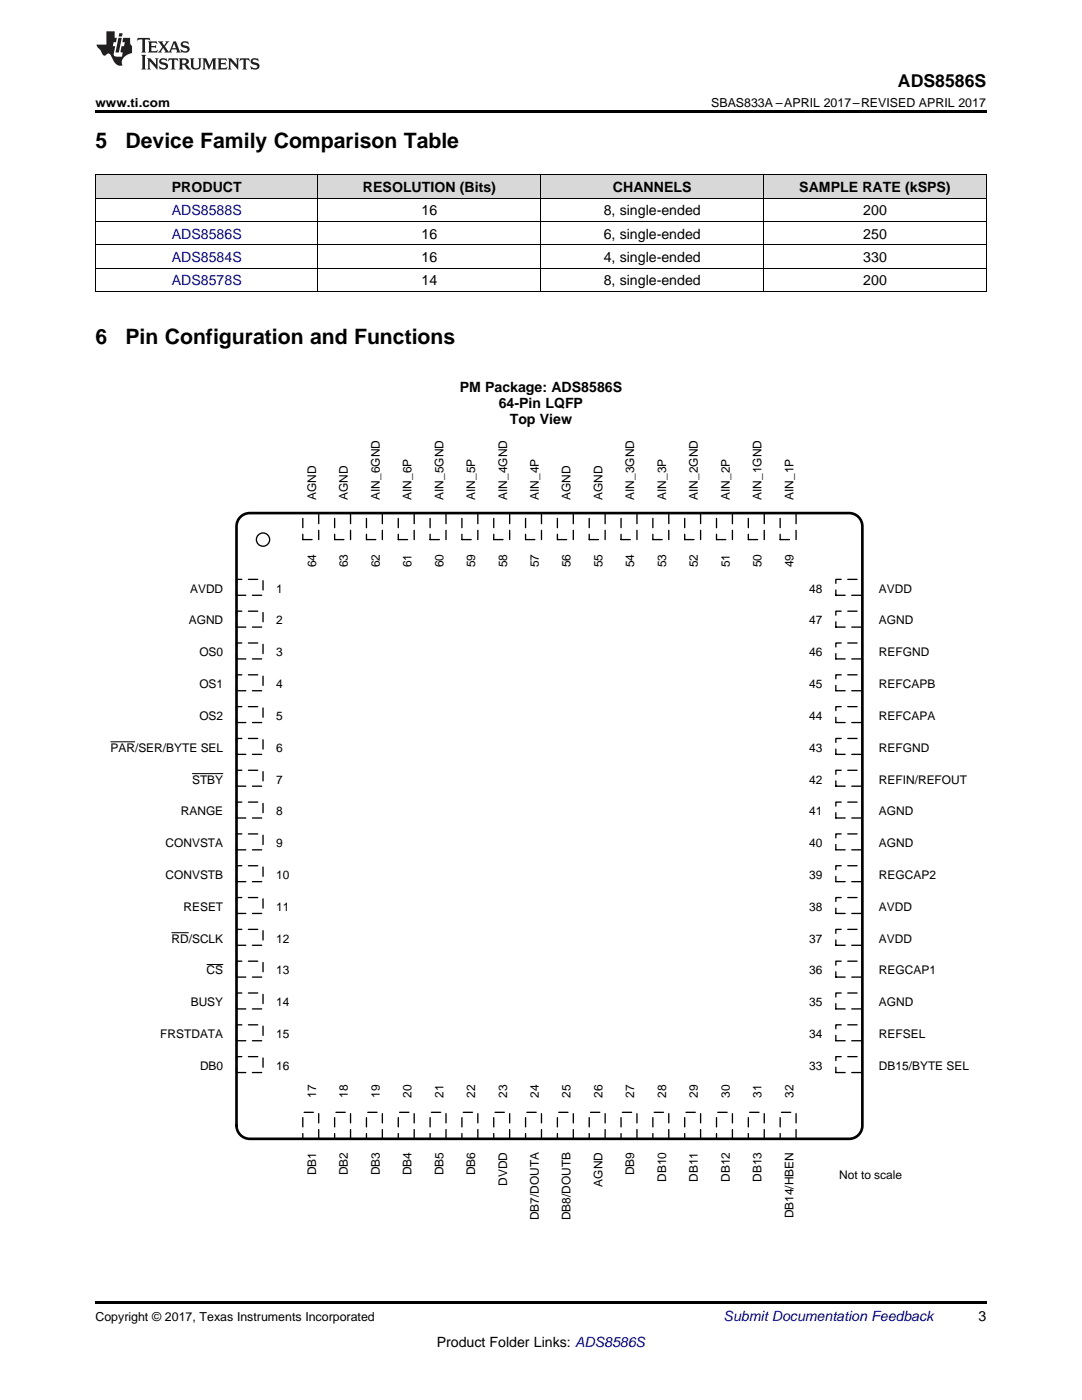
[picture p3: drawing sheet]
<svg xmlns="http://www.w3.org/2000/svg" width="216mm" height="279mm" viewBox="0 0 216 279" stroke-linecap="round" stroke-linejoin="round" font-family="sans-serif">
<g fill="#d8d8d8">
<path d="M19 34.9h44.5v4.7h-44.5z"/>
<path d="M63.5 34.9h44.4v4.7h-44.4z"/>
<path d="M107.9 34.9h44.5v4.7h-44.5z"/>
<path d="M152.4 34.9h44.4v4.7h-44.4z"/>
</g>
<path d="M19 259.7h177.8v.5h-177.8z" fill="#000"/>
<path d="M60.4 102.4h3.2v5.3h-3.2z" fill-rule="evenodd" fill="#fff"/>
<path d="M60.4 102.4h3.2v5.3h-3.2z" fill="none" stroke="#000" stroke-width=".26" stroke-dasharray="1.9 1.3"/>
<path d="M60.4 222h3.2v5.3h-3.2z" fill-rule="evenodd" fill="#fff"/>
<path d="M60.4 222h3.2v5.3h-3.2z" fill="none" stroke="#000" stroke-width=".26" stroke-dasharray="1.9 1.3"/>
<path d="M47.2 115.6h5.3v3.2h-5.3z" fill-rule="evenodd" fill="#fff"/>
<path d="M47.2 115.6h5.3v3.2h-5.3z" fill="none" stroke="#000" stroke-width=".26" stroke-dasharray="1.9 1.3"/>
<path d="M166.8 115.6h5.3v3.2h-5.3z" fill-rule="evenodd" fill="#fff"/>
<path d="M166.8 115.6h5.3v3.2h-5.3z" fill="none" stroke="#000" stroke-width=".26" stroke-dasharray="1.9 1.3"/>
<path d="M66.8 102.4h3.1v5.3h-3.1z" fill-rule="evenodd" fill="#fff"/>
<path d="M66.8 102.4h3.1v5.3h-3.1z" fill="none" stroke="#000" stroke-width=".26" stroke-dasharray="1.9 1.3"/>
<path d="M66.8 222h3.1v5.3h-3.1z" fill-rule="evenodd" fill="#fff"/>
<path d="M66.8 222h3.1v5.3h-3.1z" fill="none" stroke="#000" stroke-width=".26" stroke-dasharray="1.9 1.3"/>
<path d="M47.2 122h5.3v3.2h-5.3z" fill-rule="evenodd" fill="#fff"/>
<path d="M47.2 122h5.3v3.2h-5.3z" fill="none" stroke="#000" stroke-width=".26" stroke-dasharray="1.9 1.3"/>
<path d="M166.8 122h5.3v3.2h-5.3z" fill-rule="evenodd" fill="#fff"/>
<path d="M166.8 122h5.3v3.2h-5.3z" fill="none" stroke="#000" stroke-width=".26" stroke-dasharray="1.9 1.3"/>
<path d="M73.1 102.4h3.2v5.3h-3.2z" fill-rule="evenodd" fill="#fff"/>
<path d="M73.1 102.4h3.2v5.3h-3.2z" fill="none" stroke="#000" stroke-width=".26" stroke-dasharray="1.9 1.3"/>
<path d="M73.1 222h3.2v5.3h-3.2z" fill-rule="evenodd" fill="#fff"/>
<path d="M73.1 222h3.2v5.3h-3.2z" fill="none" stroke="#000" stroke-width=".26" stroke-dasharray="1.9 1.3"/>
<path d="M47.2 128.3h5.3v3.2h-5.3z" fill-rule="evenodd" fill="#fff"/>
<path d="M47.2 128.3h5.3v3.2h-5.3z" fill="none" stroke="#000" stroke-width=".26" stroke-dasharray="1.9 1.3"/>
<path d="M166.8 128.3h5.3v3.2h-5.3z" fill-rule="evenodd" fill="#fff"/>
<path d="M166.8 128.3h5.3v3.2h-5.3z" fill="none" stroke="#000" stroke-width=".26" stroke-dasharray="1.9 1.3"/>
<path d="M79.5 102.4h3.1v5.3h-3.1z" fill-rule="evenodd" fill="#fff"/>
<path d="M79.5 102.4h3.1v5.3h-3.1z" fill="none" stroke="#000" stroke-width=".26" stroke-dasharray="1.9 1.3"/>
<path d="M79.5 222h3.1v5.3h-3.1z" fill-rule="evenodd" fill="#fff"/>
<path d="M79.5 222h3.1v5.3h-3.1z" fill="none" stroke="#000" stroke-width=".26" stroke-dasharray="1.9 1.3"/>
<path d="M47.2 134.7h5.3v3.2h-5.3z" fill-rule="evenodd" fill="#fff"/>
<path d="M47.2 134.7h5.3v3.2h-5.3z" fill="none" stroke="#000" stroke-width=".26" stroke-dasharray="1.9 1.3"/>
<path d="M166.8 134.7h5.3v3.2h-5.3z" fill-rule="evenodd" fill="#fff"/>
<path d="M166.8 134.7h5.3v3.2h-5.3z" fill="none" stroke="#000" stroke-width=".26" stroke-dasharray="1.9 1.3"/>
<path d="M85.8 102.4h3.2v5.3h-3.2z" fill-rule="evenodd" fill="#fff"/>
<path d="M85.8 102.4h3.2v5.3h-3.2z" fill="none" stroke="#000" stroke-width=".26" stroke-dasharray="1.9 1.3"/>
<path d="M85.8 222h3.2v5.3h-3.2z" fill-rule="evenodd" fill="#fff"/>
<path d="M85.8 222h3.2v5.3h-3.2z" fill="none" stroke="#000" stroke-width=".26" stroke-dasharray="1.9 1.3"/>
<path d="M47.2 141h5.3v3.2h-5.3z" fill-rule="evenodd" fill="#fff"/>
<path d="M47.2 141h5.3v3.2h-5.3z" fill="none" stroke="#000" stroke-width=".26" stroke-dasharray="1.9 1.3"/>
<path d="M166.8 141h5.3v3.2h-5.3z" fill-rule="evenodd" fill="#fff"/>
<path d="M166.8 141h5.3v3.2h-5.3z" fill="none" stroke="#000" stroke-width=".26" stroke-dasharray="1.9 1.3"/>
<path d="M92.2 102.4h3.1v5.3h-3.1z" fill-rule="evenodd" fill="#fff"/>
<path d="M92.2 102.4h3.1v5.3h-3.1z" fill="none" stroke="#000" stroke-width=".26" stroke-dasharray="1.9 1.3"/>
<path d="M92.2 222h3.1v5.3h-3.1z" fill-rule="evenodd" fill="#fff"/>
<path d="M92.2 222h3.1v5.3h-3.1z" fill="none" stroke="#000" stroke-width=".26" stroke-dasharray="1.9 1.3"/>
<path d="M47.2 147.4h5.3v3.2h-5.3z" fill-rule="evenodd" fill="#fff"/>
<path d="M47.2 147.4h5.3v3.2h-5.3z" fill="none" stroke="#000" stroke-width=".26" stroke-dasharray="1.9 1.3"/>
<path d="M22 148h4.9" fill="none" stroke="#000" stroke-width=".2"/>
<path d="M166.8 147.4h5.3v3.2h-5.3z" fill-rule="evenodd" fill="#fff"/>
<path d="M166.8 147.4h5.3v3.2h-5.3z" fill="none" stroke="#000" stroke-width=".26" stroke-dasharray="1.9 1.3"/>
<path d="M98.5 102.4h3.2v5.3h-3.2z" fill-rule="evenodd" fill="#fff"/>
<path d="M98.5 102.4h3.2v5.3h-3.2z" fill="none" stroke="#000" stroke-width=".26" stroke-dasharray="1.9 1.3"/>
<path d="M98.5 222h3.2v5.3h-3.2z" fill-rule="evenodd" fill="#fff"/>
<path d="M98.5 222h3.2v5.3h-3.2z" fill="none" stroke="#000" stroke-width=".26" stroke-dasharray="1.9 1.3"/>
<path d="M47.2 153.7h5.3v3.2h-5.3z" fill-rule="evenodd" fill="#fff"/>
<path d="M47.2 153.7h5.3v3.2h-5.3z" fill="none" stroke="#000" stroke-width=".26" stroke-dasharray="1.9 1.3"/>
<path d="M38.3 154.4h6.2" fill="none" stroke="#000" stroke-width=".2"/>
<path d="M166.8 153.7h5.3v3.2h-5.3z" fill-rule="evenodd" fill="#fff"/>
<path d="M166.8 153.7h5.3v3.2h-5.3z" fill="none" stroke="#000" stroke-width=".26" stroke-dasharray="1.9 1.3"/>
<path d="M104.9 102.4h3.1v5.3h-3.1z" fill-rule="evenodd" fill="#fff"/>
<path d="M104.9 102.4h3.1v5.3h-3.1z" fill="none" stroke="#000" stroke-width=".26" stroke-dasharray="1.9 1.3"/>
<path d="M104.9 222h3.1v5.3h-3.1z" fill-rule="evenodd" fill="#fff"/>
<path d="M104.9 222h3.1v5.3h-3.1z" fill="none" stroke="#000" stroke-width=".26" stroke-dasharray="1.9 1.3"/>
<path d="M47.2 160.1h5.3v3.2h-5.3z" fill-rule="evenodd" fill="#fff"/>
<path d="M47.2 160.1h5.3v3.2h-5.3z" fill="none" stroke="#000" stroke-width=".26" stroke-dasharray="1.9 1.3"/>
<path d="M166.8 160.1h5.3v3.2h-5.3z" fill-rule="evenodd" fill="#fff"/>
<path d="M166.8 160.1h5.3v3.2h-5.3z" fill="none" stroke="#000" stroke-width=".26" stroke-dasharray="1.9 1.3"/>
<path d="M111.2 102.4h3.2v5.3h-3.2z" fill-rule="evenodd" fill="#fff"/>
<path d="M111.2 102.4h3.2v5.3h-3.2z" fill="none" stroke="#000" stroke-width=".26" stroke-dasharray="1.9 1.3"/>
<path d="M111.2 222h3.2v5.3h-3.2z" fill-rule="evenodd" fill="#fff"/>
<path d="M111.2 222h3.2v5.3h-3.2z" fill="none" stroke="#000" stroke-width=".26" stroke-dasharray="1.9 1.3"/>
<path d="M47.2 166.4h5.3v3.2h-5.3z" fill-rule="evenodd" fill="#fff"/>
<path d="M47.2 166.4h5.3v3.2h-5.3z" fill="none" stroke="#000" stroke-width=".26" stroke-dasharray="1.9 1.3"/>
<path d="M166.8 166.4h5.3v3.2h-5.3z" fill-rule="evenodd" fill="#fff"/>
<path d="M166.8 166.4h5.3v3.2h-5.3z" fill="none" stroke="#000" stroke-width=".26" stroke-dasharray="1.9 1.3"/>
<path d="M117.6 102.4h3.1v5.3h-3.1z" fill-rule="evenodd" fill="#fff"/>
<path d="M117.6 102.4h3.1v5.3h-3.1z" fill="none" stroke="#000" stroke-width=".26" stroke-dasharray="1.9 1.3"/>
<path d="M117.6 222h3.1v5.3h-3.1z" fill-rule="evenodd" fill="#fff"/>
<path d="M117.6 222h3.1v5.3h-3.1z" fill="none" stroke="#000" stroke-width=".26" stroke-dasharray="1.9 1.3"/>
<path d="M47.2 172.8h5.3v3.2h-5.3z" fill-rule="evenodd" fill="#fff"/>
<path d="M47.2 172.8h5.3v3.2h-5.3z" fill="none" stroke="#000" stroke-width=".26" stroke-dasharray="1.9 1.3"/>
<path d="M166.8 172.8h5.3v3.2h-5.3z" fill-rule="evenodd" fill="#fff"/>
<path d="M166.8 172.8h5.3v3.2h-5.3z" fill="none" stroke="#000" stroke-width=".26" stroke-dasharray="1.9 1.3"/>
<path d="M123.9 102.4h3.2v5.3h-3.2z" fill-rule="evenodd" fill="#fff"/>
<path d="M123.9 102.4h3.2v5.3h-3.2z" fill="none" stroke="#000" stroke-width=".26" stroke-dasharray="1.9 1.3"/>
<path d="M123.9 222h3.2v5.3h-3.2z" fill-rule="evenodd" fill="#fff"/>
<path d="M123.9 222h3.2v5.3h-3.2z" fill="none" stroke="#000" stroke-width=".26" stroke-dasharray="1.9 1.3"/>
<path d="M47.2 179.1h5.3v3.2h-5.3z" fill-rule="evenodd" fill="#fff"/>
<path d="M47.2 179.1h5.3v3.2h-5.3z" fill="none" stroke="#000" stroke-width=".26" stroke-dasharray="1.9 1.3"/>
<path d="M166.8 179.1h5.3v3.2h-5.3z" fill-rule="evenodd" fill="#fff"/>
<path d="M166.8 179.1h5.3v3.2h-5.3z" fill="none" stroke="#000" stroke-width=".26" stroke-dasharray="1.9 1.3"/>
<path d="M130.3 102.4h3.1v5.3h-3.1z" fill-rule="evenodd" fill="#fff"/>
<path d="M130.3 102.4h3.1v5.3h-3.1z" fill="none" stroke="#000" stroke-width=".26" stroke-dasharray="1.9 1.3"/>
<path d="M130.3 222h3.1v5.3h-3.1z" fill-rule="evenodd" fill="#fff"/>
<path d="M130.3 222h3.1v5.3h-3.1z" fill="none" stroke="#000" stroke-width=".26" stroke-dasharray="1.9 1.3"/>
<path d="M47.2 185.5h5.3v3.2h-5.3z" fill-rule="evenodd" fill="#fff"/>
<path d="M47.2 185.5h5.3v3.2h-5.3z" fill="none" stroke="#000" stroke-width=".26" stroke-dasharray="1.9 1.3"/>
<path d="M34.2 186.1h3.5" fill="none" stroke="#000" stroke-width=".2"/>
<path d="M166.8 185.5h5.3v3.2h-5.3z" fill-rule="evenodd" fill="#fff"/>
<path d="M166.8 185.5h5.3v3.2h-5.3z" fill="none" stroke="#000" stroke-width=".26" stroke-dasharray="1.9 1.3"/>
<path d="M136.6 102.4h3.2v5.3h-3.2z" fill-rule="evenodd" fill="#fff"/>
<path d="M136.6 102.4h3.2v5.3h-3.2z" fill="none" stroke="#000" stroke-width=".26" stroke-dasharray="1.9 1.3"/>
<path d="M136.6 222h3.2v5.3h-3.2z" fill-rule="evenodd" fill="#fff"/>
<path d="M136.6 222h3.2v5.3h-3.2z" fill="none" stroke="#000" stroke-width=".26" stroke-dasharray="1.9 1.3"/>
<path d="M47.2 191.8h5.3v3.2h-5.3z" fill-rule="evenodd" fill="#fff"/>
<path d="M47.2 191.8h5.3v3.2h-5.3z" fill="none" stroke="#000" stroke-width=".26" stroke-dasharray="1.9 1.3"/>
<path d="M41.2 192.5h3.3" fill="none" stroke="#000" stroke-width=".2"/>
<path d="M166.8 191.8h5.3v3.2h-5.3z" fill-rule="evenodd" fill="#fff"/>
<path d="M166.8 191.8h5.3v3.2h-5.3z" fill="none" stroke="#000" stroke-width=".26" stroke-dasharray="1.9 1.3"/>
<path d="M143 102.4h3.1v5.3h-3.1z" fill-rule="evenodd" fill="#fff"/>
<path d="M143 102.4h3.1v5.3h-3.1z" fill="none" stroke="#000" stroke-width=".26" stroke-dasharray="1.9 1.3"/>
<path d="M143 222h3.1v5.3h-3.1z" fill-rule="evenodd" fill="#fff"/>
<path d="M143 222h3.1v5.3h-3.1z" fill="none" stroke="#000" stroke-width=".26" stroke-dasharray="1.9 1.3"/>
<path d="M47.2 198.2h5.3v3.2h-5.3z" fill-rule="evenodd" fill="#fff"/>
<path d="M47.2 198.2h5.3v3.2h-5.3z" fill="none" stroke="#000" stroke-width=".26" stroke-dasharray="1.9 1.3"/>
<path d="M166.8 198.2h5.3v3.2h-5.3z" fill-rule="evenodd" fill="#fff"/>
<path d="M166.8 198.2h5.3v3.2h-5.3z" fill="none" stroke="#000" stroke-width=".26" stroke-dasharray="1.9 1.3"/>
<path d="M149.3 102.4h3.2v5.3h-3.2z" fill-rule="evenodd" fill="#fff"/>
<path d="M149.3 102.4h3.2v5.3h-3.2z" fill="none" stroke="#000" stroke-width=".26" stroke-dasharray="1.9 1.3"/>
<path d="M149.3 222h3.2v5.3h-3.2z" fill-rule="evenodd" fill="#fff"/>
<path d="M149.3 222h3.2v5.3h-3.2z" fill="none" stroke="#000" stroke-width=".26" stroke-dasharray="1.9 1.3"/>
<path d="M47.2 204.5h5.3v3.2h-5.3z" fill-rule="evenodd" fill="#fff"/>
<path d="M47.2 204.5h5.3v3.2h-5.3z" fill="none" stroke="#000" stroke-width=".26" stroke-dasharray="1.9 1.3"/>
<path d="M166.8 204.5h5.3v3.2h-5.3z" fill-rule="evenodd" fill="#fff"/>
<path d="M166.8 204.5h5.3v3.2h-5.3z" fill="none" stroke="#000" stroke-width=".26" stroke-dasharray="1.9 1.3"/>
<path d="M155.7 102.4h3.1v5.3h-3.1z" fill-rule="evenodd" fill="#fff"/>
<path d="M155.7 102.4h3.1v5.3h-3.1z" fill="none" stroke="#000" stroke-width=".26" stroke-dasharray="1.9 1.3"/>
<path d="M155.7 222h3.1v5.3h-3.1z" fill-rule="evenodd" fill="#fff"/>
<path d="M155.7 222h3.1v5.3h-3.1z" fill="none" stroke="#000" stroke-width=".26" stroke-dasharray="1.9 1.3"/>
<path d="M47.2 210.9h5.3v3.2h-5.3z" fill-rule="evenodd" fill="#fff"/>
<path d="M47.2 210.9h5.3v3.2h-5.3z" fill="none" stroke="#000" stroke-width=".26" stroke-dasharray="1.9 1.3"/>
<path d="M166.8 210.9h5.3v3.2h-5.3z" fill-rule="evenodd" fill="#fff"/>
<path d="M166.8 210.9h5.3v3.2h-5.3z" fill="none" stroke="#000" stroke-width=".26" stroke-dasharray="1.9 1.3"/>
<circle cx="52.5" cy="107.7" r="1.32" fill="none" stroke="#000" stroke-width=".26"/>
<path d="M47.8 103.4a2.64 2.64 0 0 1 2-1h119.6a2.65 2.65 0 0 1 2.7 2.6v119.6a2.65 2.65 0 0 1-2.7 2.7h-119.6a2.65 2.65 0 0 1-2.6-2.7v-119.6l.1-.6z" fill="none" stroke="#000" stroke-width=".53"/>
<path d="M19 39.5h177.8M19 34.9h177.8M19.1 34.9v23.3M63.4 34.9v23.3M107.9 34.9v23.3M152.3 34.9v23.3M196.8 34.9v23.3M19 58.2h177.8M19 53.5h177.8M19 48.8h177.8M19 44.2h177.8" fill="none" stroke="#000" stroke-width=".2"/>
<path d="M19 22h177.8v.5h-177.8zM19 58.2h.2zM107.8 58.2h.1zM152.3 58.2h.1zM196.7 58.2h.1z" fill="#000"/>
<g fill="#231f20">
<path d="M27.5 7.6l-.1 .5 .4-.2h.6v.1v2.1l-.2 .4h1l-.3-.4v-2.1l.1-.1h.5l.5 .2-.2-.5zM29.5 8.3l.2 .3v1.5l-.2 .4h1.8l.2-.6a1.04 1.04 0 0 1-1.3 .2v-.7h.6l.3 .2v-.6l-.3 .2h-.6v-.6l.8-.1 .4 .3-.2-.5zM31.5 8.3l.9 1.1-.9 1.1h.8l-.2-.2 .5-.7 .4 .7-.2 .2h1.5l-.1-.2 .1-.4h.9l.1 .4-.2 .2h1l-.3-.3-.7-1.9h-.5l-.9 2-.8-1 .9-1h-.8l.1 .3-.3 .5-.4-.6 .2-.2zM34.7 8.6l.4 1h-.7zM36.3 8.4a.63 .63 0 0 0-.2 .7 .63 .63 0 0 0 .6 .4l.6 .2 .1 .2a.75 .75 0 0 1-.7 .4 .75 .75 0 0 1-.6-.5l.1 .7 .1-.1a1.11 1.11 0 0 0 1.5-.6 1.13 1.13 0 0 0-1.2-.8l-.1-.4a1.04 1.04 0 0 1 1.2 .2l-.2-.5-.1 .1-.5-.2zM28.2 10.9l.2 .4v2.2l-.2 .4h1l-.3-.4v-2.2l.3-.4zM29.3 11.6l.3 .4v1.5l-.3 .4h.8l-.2-.4v-1.3l1.5 1.7v-1.9l.2-.4h-.7l.2 .4v.9l-1.1-1.3zM32 11.8a.62 .62 0 0 0-.2 .7 .62 .62 0 0 0 .6 .4l.6 .1 .1 .3a.76 .76 0 0 1-.7 .3 .76 .76 0 0 1-.6-.4l.1 .7 .1-.1a1.11 1.11 0 0 0 1.5-.6 1.13 1.13 0 0 0-1.2-.8l-.1-.4a1.04 1.04 0 0 1 1.2 .2l-.2-.6-.1 .1-.5-.1zM33.7 11.6l-.2 .6a.61 .61 0 0 1 .8-.3v1.6l-.2 .4h.9l-.2-.4v-1.6a.63 .63 0 0 1 .8 .3l-.2-.6zM35.6 11.6l.3 .4v1.5l-.3 .4h1l-.2-.2v-.8l.5 .2a.76 .76 0 0 0 1.2 .7l-1-1a.58 .58 0 0 0 .6-.5 .58 .58 0 0 0-.5-.6zM36.4 11.9h.1a.45 .45 0 0 1 .5 .1 .45 .45 0 0 1 .1 .5l-.7 .2zM37.9 11.6l.2 .2a2.17 2.17 0 0 0 .3 1.9 .99 .99 0 0 0 1.6-.6v-1.1l.2-.4h-.7l.2 .2a1.92 1.92 0 0 1-.2 1.8 .6 .6 0 0 1-.9-.5v-1.1l.2-.4zM40.4 11.6l.2 .4v1.5l-.2 .4h.7l-.2-.4v-1.4l.8 1.8 .8-1.8v1.4l-.2 .4h.9l-.2-.4v-1.5l.2-.4h-.8l-.6 1.5-.6-1.5zM43.4 11.6l.2 .4v1.5l-.2 .4h1.8l.2-.6a1.04 1.04 0 0 1-1.3 .1v-.6h.5l.4 .2v-.6l-.4 .2h-.5v-.7h.8l.3 .3-.1-.6zM45.5 11.6l.2 .4v1.5l-.2 .4h.7l-.2-.4v-1.3l1.5 1.7v-1.9l.2-.4h-.7l.2 .4v.9l-1.1-1.3zM47.9 11.6l-.1 .6a.61 .61 0 0 1 .8-.3v1.6l-.3 .4h1l-.3-.4 .1-1.6a.63 .63 0 0 1 .7 .3l-.1-.6zM50.2 11.8a.62 .62 0 0 0-.2 .7 .62 .62 0 0 0 .6 .4l.6 .1 .2 .3a.76 .76 0 0 1-.8 .3 .76 .76 0 0 1-.6-.4l.1 .7 .2-.1a1.11 1.11 0 0 0 1.5-.6 1.13 1.13 0 0 0-1.3-.8l-.1-.4a1.04 1.04 0 0 1 1.2 .2l-.1-.6-.2 .1-.5-.1z"/>
<path d="M21.2 6.3v2.6h-1.9l.1 .4 .7 .9a.91 .91 0 0 0 1 .8 .56 .56 0 0 1 .5-.3 .56 .56 0 0 1 .5 .3l.4 .8a1.53 1.53 0 0 0 1.9 1.2 1.54 1.54 0 0 1 1-2.1l.9-.3v-1.4a1.52 1.52 0 0 1-.3-1.6h-1.4l-.2 .8h.5l-.2 .8h-.4l-.2 1v.2l.4 .1-.2 .8a1.93 1.93 0 0 1-1.6-.3l.3-1.8h-.5l.2-.8h.4l.2-.8h-.4v-1.3zM23.6 7.6l-.6 2.9h.7l.6-2.9zM23.8 6.6l-.1 .7h.6l.2-.7z"/>
</g>
<g font-size="4.2">
<text x="19" y="29.6">5</text>
<text x="25" y="29.6">Device Family Comparison Table</text>
<text x="19" y="68.7">6</text>
<text x="25" y="68.7">Pin Configuration and Functions</text>
</g>
<text font-size="3.5" x="179.2" y="17.3">ADS8586S</text>
<g font-size="2.8">
<text x="34.3" y="38.3">PRODUCT</text>
<text x="72.4" y="38.3">RESOLUTION (Bits)</text>
<text x="122.3" y="38.3">CHANNELS</text>
<text x="159.5" y="38.3">SAMPLE RATE (kSPS)</text>
<text x="84.1" y="43">16</text>
<text x="84.1" y="47.6">16</text>
<text x="120.5" y="43">8, single-ended</text>
<text x="120.5" y="47.6">6, single-ended</text>
<text x="172.3" y="43">200</text>
<text x="172.3" y="47.6">250</text>
<text x="84.1" y="52.3">16</text>
<text x="120.5" y="52.3">4, single-ended</text>
<text x="172.3" y="52.3">330</text>
<text x="84.1" y="56.9">14</text>
<text x="120.5" y="56.9">8, single-ended</text>
<text x="172.3" y="56.9">200</text>
<text x="91.7" y="78.2">PM Package: ADS8586S</text>
<text x="99.5" y="81.4">64-Pin LQFP</text>
<text x="101.7" y="84.6">Top View</text>
<text x="195.3" y="263.6">3</text>
<text x="87.1" y="268.9">Product Folder Links: ADS8586S</text>
</g>
<g font-size="2.8" fill="#0000c8">
<text x="34.3" y="43">ADS8588S</text>
<text x="34.3" y="47.6">ADS8586S</text>
<text x="34.3" y="52.3">ADS8584S</text>
<text x="34.3" y="56.9">ADS8578S</text>
<text x="144.4" y="263.6">Submit Documentation Feedback</text>
</g>
<g font-size="2.5">
<text x="19" y="21.4">www.ti.com</text>
<text x="141.9" y="21.4">SBAS833A –APRIL 2017–REVISED APRIL 2017</text>
<text x="19" y="263.6">Copyright © 2017, Texas Instruments Incorporated</text>
</g>
<g font-size="2.4">
<text x="63.1" y="99.8" transform="rotate(-90 63.1 99.8)">AGND</text>
<text x="69.4" y="99.8" transform="rotate(-90 69.4 99.8)">AGND</text>
<text x="75.8" y="99.8" transform="rotate(-90 75.8 99.8)">AIN_6GND</text>
<text x="82.1" y="99.8" transform="rotate(-90 82.1 99.8)">AIN_6P</text>
<text x="88.5" y="99.8" transform="rotate(-90 88.5 99.8)">AIN_5GND</text>
<text x="94.8" y="99.8" transform="rotate(-90 94.8 99.8)">AIN_5P</text>
<text x="101.2" y="99.8" transform="rotate(-90 101.2 99.8)">AIN_4GND</text>
<text x="107.5" y="99.8" transform="rotate(-90 107.5 99.8)">AIN_4P</text>
<text x="113.9" y="99.8" transform="rotate(-90 113.9 99.8)">AGND</text>
<text x="120.2" y="99.8" transform="rotate(-90 120.2 99.8)">AGND</text>
<text x="126.6" y="99.8" transform="rotate(-90 126.6 99.8)">AIN_3GND</text>
<text x="132.9" y="99.8" transform="rotate(-90 132.9 99.8)">AIN_3P</text>
<text x="139.3" y="99.8" transform="rotate(-90 139.3 99.8)">AIN_2GND</text>
<text x="145.6" y="99.8" transform="rotate(-90 145.6 99.8)">AIN_2P</text>
<text x="152" y="99.8" transform="rotate(-90 152 99.8)">AIN_1GND</text>
<text x="158.3" y="99.8" transform="rotate(-90 158.3 99.8)">AIN_1P</text>
<text x="63.1" y="113.2" transform="rotate(-90 63.1 113.2)">64</text>
<text x="69.4" y="113.2" transform="rotate(-90 69.4 113.2)">63</text>
<text x="75.8" y="113.2" transform="rotate(-90 75.8 113.2)">62</text>
<text x="82.1" y="113.2" transform="rotate(-90 82.1 113.2)">61</text>
<text x="88.5" y="113.2" transform="rotate(-90 88.5 113.2)">60</text>
<text x="94.8" y="113.2" transform="rotate(-90 94.8 113.2)">59</text>
<text x="101.2" y="113.2" transform="rotate(-90 101.2 113.2)">58</text>
<text x="107.5" y="113.2" transform="rotate(-90 107.5 113.2)">57</text>
<text x="113.9" y="113.2" transform="rotate(-90 113.9 113.2)">56</text>
<text x="120.2" y="113.2" transform="rotate(-90 120.2 113.2)">55</text>
<text x="126.6" y="113.2" transform="rotate(-90 126.6 113.2)">54</text>
<text x="132.9" y="113.2" transform="rotate(-90 132.9 113.2)">53</text>
<text x="139.3" y="113.2" transform="rotate(-90 139.3 113.2)">52</text>
<text x="145.6" y="113.2" transform="rotate(-90 145.6 113.2)">51</text>
<text x="152" y="113.2" transform="rotate(-90 152 113.2)">50</text>
<text x="158.3" y="113.2" transform="rotate(-90 158.3 113.2)">49</text>
<text x="37.9" y="118.3">AVDD</text>
<text x="55.1" y="118.3">1</text>
<text x="161.5" y="118.3">48</text>
<text x="175.4" y="118.3">AVDD</text>
<text x="37.7" y="124.6">AGND</text>
<text x="55.1" y="124.6">2</text>
<text x="161.5" y="124.6">47</text>
<text x="175.4" y="124.6">AGND</text>
<text x="39.8" y="131">OS0</text>
<text x="55.1" y="131">3</text>
<text x="161.5" y="131">46</text>
<text x="175.4" y="131">REFGND</text>
<text x="39.8" y="137.3">OS1</text>
<text x="55.1" y="137.3">4</text>
<text x="161.5" y="137.3">45</text>
<text x="175.4" y="137.3">REFCAPB</text>
<text x="39.8" y="143.7">OS2</text>
<text x="55.1" y="143.7">5</text>
<text x="161.5" y="143.7">44</text>
<text x="175.4" y="143.7">REFCAPA</text>
<text x="22" y="150">PAR/SER/BYTE SEL</text>
<text x="55.1" y="150">6</text>
<text x="161.5" y="150">43</text>
<text x="175.4" y="150">REFGND</text>
<text x="38.3" y="156.4">STBY</text>
<text x="55.1" y="156.4">7</text>
<text x="161.5" y="156.4">42</text>
<text x="175.4" y="156.4">REFIN/REFOUT</text>
<text x="36.1" y="162.7">RANGE</text>
<text x="55.1" y="162.7">8</text>
<text x="161.5" y="162.7">41</text>
<text x="175.4" y="162.7">AGND</text>
<text x="33" y="169.1">CONVSTA</text>
<text x="55.1" y="169.1">9</text>
<text x="161.5" y="169.1">40</text>
<text x="175.4" y="169.1">AGND</text>
<text x="33" y="175.4">CONVSTB</text>
<text x="55.1" y="175.4">10</text>
<text x="161.5" y="175.4">39</text>
<text x="175.4" y="175.4">REGCAP2</text>
<text x="36.6" y="181.8">RESET</text>
<text x="55.1" y="181.8">11</text>
<text x="161.5" y="181.8">38</text>
<text x="175.4" y="181.8">AVDD</text>
<text x="34.2" y="188.1">RD/SCLK</text>
<text x="55.1" y="188.1">12</text>
<text x="161.5" y="188.1">37</text>
<text x="175.4" y="188.1">AVDD</text>
<text x="41.2" y="194.5">CS</text>
<text x="55.1" y="194.5">13</text>
<text x="161.5" y="194.5">36</text>
<text x="175.4" y="194.5">REGCAP1</text>
<text x="38.1" y="200.8">BUSY</text>
<text x="55.1" y="200.8">14</text>
<text x="161.5" y="200.8">35</text>
<text x="175.4" y="200.8">AGND</text>
<text x="32" y="207.2">FRSTDATA</text>
<text x="55.1" y="207.2">15</text>
<text x="161.5" y="207.2">34</text>
<text x="175.4" y="207.2">REFSEL</text>
<text x="39.9" y="213.5">DB0</text>
<text x="55.1" y="213.5">16</text>
<text x="161.5" y="213.5">33</text>
<text x="175.4" y="213.5">DB15/BYTE SEL</text>
<text x="63.1" y="219.1" transform="rotate(-90 63.1 219.1)">17</text>
<text x="69.4" y="219.1" transform="rotate(-90 69.4 219.1)">18</text>
<text x="75.8" y="219.1" transform="rotate(-90 75.8 219.1)">19</text>
<text x="82.1" y="219.1" transform="rotate(-90 82.1 219.1)">20</text>
<text x="88.5" y="219.1" transform="rotate(-90 88.5 219.1)">21</text>
<text x="94.8" y="219.1" transform="rotate(-90 94.8 219.1)">22</text>
<text x="101.2" y="219.1" transform="rotate(-90 101.2 219.1)">23</text>
<text x="107.5" y="219.1" transform="rotate(-90 107.5 219.1)">24</text>
<text x="113.9" y="219.1" transform="rotate(-90 113.9 219.1)">25</text>
<text x="120.2" y="219.1" transform="rotate(-90 120.2 219.1)">26</text>
<text x="126.6" y="219.1" transform="rotate(-90 126.6 219.1)">27</text>
<text x="132.9" y="219.1" transform="rotate(-90 132.9 219.1)">28</text>
<text x="139.3" y="219.1" transform="rotate(-90 139.3 219.1)">29</text>
<text x="145.6" y="219.1" transform="rotate(-90 145.6 219.1)">30</text>
<text x="152" y="219.1" transform="rotate(-90 152 219.1)">31</text>
<text x="158.3" y="219.1" transform="rotate(-90 158.3 219.1)">32</text>
<text x="63.1" y="234.6" transform="rotate(-90 63.1 234.6)">DB1</text>
<text x="69.4" y="234.6" transform="rotate(-90 69.4 234.6)">DB2</text>
<text x="75.8" y="234.6" transform="rotate(-90 75.8 234.6)">DB3</text>
<text x="82.1" y="234.6" transform="rotate(-90 82.1 234.6)">DB4</text>
<text x="88.5" y="234.6" transform="rotate(-90 88.5 234.6)">DB5</text>
<text x="94.8" y="234.6" transform="rotate(-90 94.8 234.6)">DB6</text>
<text x="101.2" y="236.7" transform="rotate(-90 101.2 236.7)">DVDD</text>
<text x="120.2" y="236.8" transform="rotate(-90 120.2 236.8)">AGND</text>
<text x="126.6" y="234.6" transform="rotate(-90 126.6 234.6)">DB9</text>
<text x="132.9" y="235.9" transform="rotate(-90 132.9 235.9)">DB10</text>
<text x="139.3" y="235.9" transform="rotate(-90 139.3 235.9)">DB11</text>
<text x="145.6" y="235.9" transform="rotate(-90 145.6 235.9)">DB12</text>
<text x="152" y="235.9" transform="rotate(-90 152 235.9)">DB13</text>
<text x="167.4" y="235.2">Not to scale</text>
<text x="107.5" y="243.6" transform="rotate(-90 107.5 243.6)">DB7/DOUTA</text>
<text x="113.9" y="243.6" transform="rotate(-90 113.9 243.6)">DB8/DOUTB</text>
<text x="158.3" y="243.2" transform="rotate(-90 158.3 243.2)">DB14/HBEN</text>
</g>
</svg>
